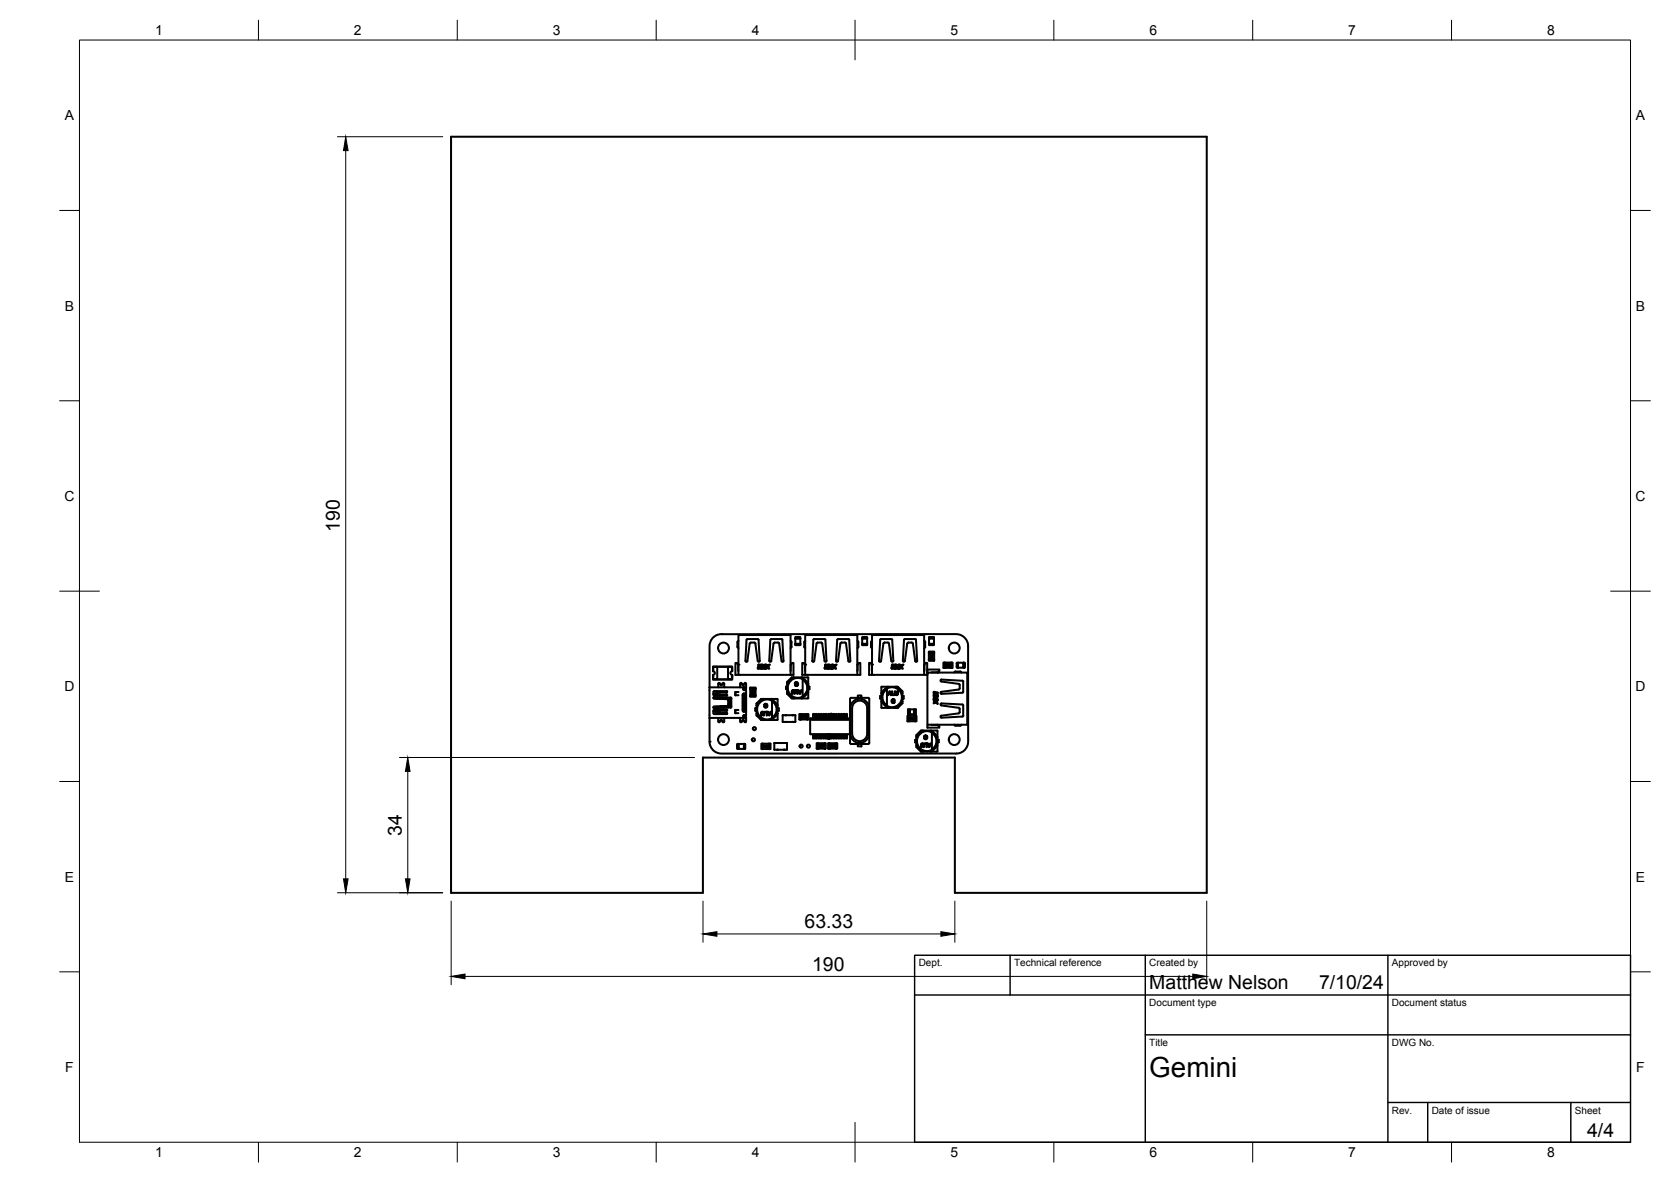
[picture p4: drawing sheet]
<svg xmlns="http://www.w3.org/2000/svg" width="420mm" height="297mm" viewBox="0 0 420 297" stroke-linecap="round" stroke-linejoin="round" font-family="sans-serif">
<!-- layer: Visible -->
<g fill="none" stroke="#000" stroke-width=".51">
<path d="M113.4 34.4h190v190h-63.3v-34h-63.4v34h-63.3zM178.4 172.7v7.7M178.4 172.7h9.2M178.4 172.7v-10.3a2.96 2.96 0 0 1 3-3l59-.1a3 3 0 0 1 3 3.1v24a3 3 0 0 1-3 3h-59a3 3 0 0 1-3-3v-6M179.3 168.4v-.9h4.8v1.2a.48 .48 0 0 0-.5 .4 .48 .48 0 0 0 .5 .5v.3M179.3 168.4v.3a.46 .46 0 0 1 .4 .4 .46 .46 0 0 1-.4 .5v.3M179.3 169.9v.9h4.8v-.9M179.3 168.4h.1M179.3 169.9h.1M179.3 167.5h4.8v1l-.1-.9h-1v3.1h1l.1-.9v.9h-4.8v-.9v.9h1v-3.1h-1v.9zM179.4 175.4l.1 .2 2.8 .1M179.4 175.4l.2-.2 4.2 .2 .1 2.2"/>
<path d="M179.4 178.9h.8M179.4 174.4h.8M179.4 178.8h.8M179.4 174.3h.8M179.8 178.3l3 .1M180 175.6h3.7M180.1 178.9v.6M180.1 173.7v.6M180.3 178.6h2.4M180.3 174h2.4M180.4 174l-.2 .4M180.4 178.6l-.2 .2"/>
<path d="M180.5 174l-.1 .4 .1 .1M180.5 178.6l-.1 .4 .1 .2M180.6 171.8l.2-.2 .2 .2M180.6 171.8v.9M181 171.8l.3 .4 .4-.3M181 177.5h2.6M181 175.6h2.6M181.5 175.6h.1M181.5 177.5h.1M181.6 171.8v.1M181.7 171.8l.2-.2 .2 .2M182.1 171.8v.9"/>
<path d="M182.2 175.7h.3M182.2 177.5h.3M182.3 177.5l-2.8 .1-.1 .2M182.3 175.7h.9l.1 .3M182.3 175.7h.7l.1 .3M182.7 178.6l.1-.3h-3.2l-.2 .2 .1 .9h3.3l-.1-.2h-2.4l-.1-.4M182.8 174.8h-3M182.8 173.8l-.1 .2M182.8 173.8l-3.2-.1-.2 .2v.7l.2 .2h3.1v-.3h-2.4l-.1-.2M183.1 176v1.3l-.8 .2 1-.2v-1.3M183.3 176.7h.3M183.3 176.4h.4"/>
<path d="M183.3 176.4h.3M183.3 175.9h.3M183.7 175.9h.1M183.7 175.9h-.4M183.7 177.5l-3.7 .1M183.7 176.7h-.4M183.7 177.2h-.4h.2M183.8 175.3v2.5M183.9 177.6l-.2 .2-4.1 .2-.2-.2M184.1 169.9h.1M184.9 173.9v.8M185.7 168.6l-.1-1.5-.3-.5h-.4v3h.8"/>
<path d="M185.7 178.4h-.8v.8h.8M185.7 167.1h-.1M185.7 161l-.3 .3v1.3l.3 .3M185.7 173.9h-.8v.8h.8M186.1 171.8l.2-.2 .2 .2M186.1 171.8v.9M186.5 171.8a.31 .31 0 0 0 .3 .4 .31 .31 0 0 0 .3-.4M186.7 175.6h.5M186.7 175.9h.5M186.7 176.7h.5M186.7 176.4h.5M186.7 177.2h.5"/>
<path d="M186.7 177.6h.5M186.7 178.3h.5M186.7 174.8h.5M186.7 178h.5M186.7 175.1h.5M186.8 178.8h.3M186.9 178.8h.2M187.1 174.3l-.4 .2 .1 4.1 .2 .2M187.1 179.7v.3h-.2h.2M187.1 179.7l-.2 .2v.4l.2 .1M187.1 172.7l-.2 .1v.5l.2 .1M187.1 173.1l-.2 .1h.2v.2"/>
<path d="M187.1 173.4h.5v6.3h-.5M187.1 174.3h.4l.1 .2h-.4v-.2M187.1 174.3l-.3 .1M187.1 173.1v.1M187.1 180h.1M187.2 171.8l.2-.2 .2 .2M187.2 174.5v4.1h.4v-4.1M187.2 178.6v.2M187.4 172.7h.2v.4h-.5M187.6 172.7v.4M187.6 178.6l-.1 .2h-.4M187.6 171.8v.9"/>
<path d="M187.9 160.6l2.8 .1 .3 5.4-.2 .2-.3-.2M187.9 160.6l-.2 .2-.2 5.3 .2 .2 .2-.2M188.6 172.8h1.4v.2l-.2 .2h-1zM188.6 173.2h1.4v1.5h-1.4zM188.6 173v.2M188.6 174.7v.2M188.8 174.7h1l.2 .4h-1.4zM189.1 173.7h.3l.1 .1-.3 .1zM189.1 174.3l.1 .2 .1-.2 .2 .1v.1l-.1-.1-.3 .1zM189.9 178l.1 .6M189.9 161.7l.6 4.4M189.9 161.7l-.3-.2-1 .1-.7 4.5"/>
<path d="M189.9 178.6h.3M190 173v.2M190 174.7v.2M190.2 178h-.3M190.2 179.7l.1 .1M190.2 179.3h.1a3.5 3.5 0 0 0 1.6 1.6h-.1M190.2 179.8l1.2 1.1M190.3 176.8l-.1 3M190.7 167h1.2l.2 .5 .2-.5h.2l-.2 1h.2l.4-.4-.4-.6h.2l.3 .4 .4-.4h.2l-.5 .6 .3 .4h-.2l-.2-.3-.3 .3h-.6l.1-.3-.7 .3 .5-.4-.3-.5-.4 .9h-.1l.1-.8h-.5l.3 .4h-.3l-.1 .3h.3v.1h-.4l.1-.9M190.7 167h.1M191.4 175.6l4.1 .1v5.2h-4.1M191.4 175.6l-1.2 1.2"/>
<path d="M191.5 178.9l.6 .1v.8l-.1-.7-.3-.1-.2 .1-.1 .7zM191.8 175.6l.1 .1a3.5 3.5 0 0 0-1.6 1.6l-.1-.1M192.2 177l.2-.1 .4 .1 .2 .5-.2 .3h-.4l-.3-.2 .6 .1v-.7h-.3l-.3 .2zM192.3 178.9h.5v.9l-.1-.8zM193 178.9l.2 .3h.4l.3-.3-.4 .9zM193.3 179.2h.3l-.2 .5zM193.7 160.8l-.3 5.3 .3 .2 .2-.2M193.7 160.8l.2-.2h2.8l.3 5.5-.2 .2-.3-.2M193.9 166.1l.6-4.4 .2-.2h.9l.3 .2 .6 4.4M193.9 175.6v.1a3.5 3.5 0 0 1 1.6 1.6v-.1M194.1 176.2a2.4 2.4 0 0 1 0 4.1zM195.5 178.6h.3"/>
<path d="M195.5 178h.3M195.5 179.3a3.5 3.5 0 0 1-1.6 1.6M195.8 178h.1M195.8 178v.6M195.8 178.6h.1M197.5 179.7h.1M197.6 172.6v.6M197.6 173.2h.1M197.7 172.5h.2M197.7 173.2h.2M197.7 172.5l-.1 .1M197.9 173.9l.9 1.1 .8 .4"/>
<path d="M198 174.4l1 1.1M198 171.3v3.1M198.8 161l.2 .3v1.4l-.2 .2M198.8 167.1h.1M198.8 168.6v-1.5l.3-.5h.4v3h-13.8v-10h13.1v10M199 170.3l-1 1M199 170.3l4.2-.1v5.2M199.2 173.5h.5l.1 .9-.3-.9-.3 .2-.1 .7zM199.3 179.7h-.1M199.5 170.2l.1 .1a3.5 3.5 0 0 0-1.6 1.6l-.1-.1M199.6 175.4l-.1 .1M199.9 171.6l.3-.2 .4 .1 .1 .5-.2 .3h-.6l-.1-.2 .6 .2 .2-.4-.2-.4-.6 .2z"/>
<path d="M200 173.4h.6v1l-.2-.8zM200 162.1h.2M200 161.9v.2h.2M200 160.4h1.2M200 160.4v1.4h1.2M200 179.8v1.6M200 161.9h.3M200 179.8l-3.2-.1v1.7M200.2 160.1h-.2v.3M200.2 160.1h.8M200.2 162.1h.8M200.2 160.1l.2 .3"/>
<path d="M200.4 161.8l-.1 .1M200.7 173.4l.2 .3h.4l.3-.3-.4 1h-.1zM200.9 161.8l.3 .1-.2 .2M201 173.8h.3l-.2 .5zM201 179.5l.4 .1v1.1l-.2 .1h-.2zM201 160.1l-.1 .3M201 160.1h.2v.3M201.2 179.5h.2M201.2 162.1h-.2M201.2 161.8l-1.2 .1M201.2 160.4v1.4M201.2 161.8v.1"/>
<path d="M201.4 179.5h1.5v1.3h-1.5zM201.6 175.4v.1M201.6 170.2l1.1 .9 .4 .7M201.8 170.8a2.4 2.4 0 0 1 0 4.1zM202.5 168.6l-.1-1.5-.3-.5h-.4v3h.8M202.5 167.1h-.1M202.5 161l-.3 .3v1.3l.3 .3M202.5 179.9h.2l-.1 .4-.1-.1 .2 .1zM202.9 179.6l.4-.1v1.3l-.4-.1zM202.9 179.5h.2M203.1 173.9l-.7 1.1-.8 .4M203.1 173.9h.1"/>
<path d="M203.2 172.5l.3 .1v.6h-.3M203.2 171.8h-.1M203.2 175.4l-4.2 .1M204.7 160.6l2.8 .1 .3 5.4-.2 .2-.3-.2M204.7 160.6l-.2 .2-.2 5.5h.2l.2-.2 .6-4.4 .3-.2h1l.2 .2 .5 4.4M207.5 167h1.2l.2 .5 .2-.5h.2l-.2 1h.2l.4-.4-.4-.6h.2l.3 .4 .3-.4h.3l-.5 .6 .3 .4h-.2l-.2-.3-.3 .3h-.6v-.3l-.3 .3h-.3l.5-.4-.3-.5-.3 .9h-.2l.1-.8h-.5l.1 .3h.2l-.4 .4h.3v.1h-.4l.1-.9M212.4 161.5h-.8l-.3 .2-.6 4.4M212.4 161.5l.3 .2 .6 4.4 .1 .2h.3l-.2-5.5-.2-.2h-2.6l-.2 .2-.3 5.3 .2 .2 .3-.2M213.8 175.4h4.7l.1 11.3-.3 .3h-4.3l-.3-.3zM214.2 178v6.4M214.3 178a1.88 1.88 0 0 1 1.9-1.9 1.88 1.88 0 0 1 1.8 1.9l.1 6.4a1.89 1.89 0 0 1-1.9 1.9 1.89 1.89 0 0 1-1.9-1.9M214.7 176.1a2.34 2.34 0 0 1 2.5-.3 2.34 2.34 0 0 1 1.3 2.2v6.4a2.36 2.36 0 0 1-2.3 2.3 2.36 2.36 0 0 1-2.4-2.3v-6.4a2.36 2.36 0 0 1 .9-1.9z"/>
<path d="M215.6 168.6v-1.5l.3-.5h.4v3h-13.8v-10h13.1v10M215.6 161l.2 .3M215.6 167.1h.1M215.7 175.4v-.6h.9v.6M215.8 161.4v1.2M215.8 162.6l-.2 .3M216.8 162.1h.7M216.8 161.9v.2h.2M216.8 160.4h1.2M216.8 160.4v1.4h1.2M217 160.1l.2 .3M217 162.1h.1"/>
<path d="M217.2 161.8l-.4 .1M217.5 160.1h.3M217.5 162.1h.3M217.5 160.1h-.7v.3M217.7 161.8l.3 .1-.2 .2M217.8 160.1l-.1 .3M217.8 160.1h.2v.3M218 162.1h-.2M218 161.8l-1.2 .1M218 160.4v1.4M218 161.8v.1M219.3 168.6l-.1-1.5-.3-.5h-.4v3h.8"/>
<path d="M219.3 167.1h-.1M219.3 161l-.3 .3v1.3l.3 .3M221.3 174.9v.6M221.3 175.5l.3 .1M221.6 176.3l.1-.1a3.4 3.4 0 0 0 1.6 1.6l-.1 .1M221.6 174.9h-.3M222.6 173.5l.4-.3v4.1a2.4 2.4 0 0 1-.4-3.8zM223.2 172.6h.1a3.3 3.3 0 0 0-1.6 1.6h-.1M223.6 173.7h.2l.4 1-.3-.3h-.4l-.2 .3zM223.7 173.8l.2 .5h-.4zM224.1 166.1l.3 .2 .2-.2-.3-5.4-2.9-.1-.3 5.7h.2l.2-.2 .6-4.4 .3-.2h1l.1 .2 .6 4.4M224.3 173.7l.1 .8 .5 .2h-.6z"/>
<path d="M224.3 175.8l.3-.1 .4 .2-.1 .1-.4-.2-.2 .2 .2 .6 .5-.2-.2 .3-.6-.2zM224.3 167h1.1l.3 .5 .2-.5h.2l-.2 1h.2l.4-.4-.4-.6h.3l.2 .4 .3-.4h.3l-.5 .6 .3 .4h-.2l-.2-.3-.3 .3h-.6v-.3l-.6 .3 .5-.4-.3-.5-.3 .9h-.2l.1-.8h-.4v.3h.2l-.4 .4h.3v.1h-.4l.1-.9M225 173.7l.3 .9 .3-.1 .2-.8-.2 .9h-.5zM225.3 172.6a3.3 3.3 0 0 1 1.6 1.6M226.9 173.8l-1.1-1.2h-4.2v5.2h4.2l1.1-1v-3M226.9 174.9h.3M226.9 175.6h.3M226.9 176.3v-.1a3.4 3.4 0 0 1-1.6 1.6v.1M227 166.1l.3 .2 .2-.2M227.2 174.9v.6M227.2 175.5v.1M228.2 179.9l.4 .2v1l-.3 .2h-.1z"/>
<path d="M228.3 179.9h.3M228.6 179.9h1.5v1.4h-1.5zM228.8 178.3v1.2h-.5v-1.2h2v1.2h-1.5M229.5 161.7l.6 4.4 .1 .2h.4l-.3-5.5-.2-.2-2.7 .1-.4 5.4M229.5 161.7l-.3-.2-1 .1-.7 4.5M229.8 178.3v1.2M230.1 179.9h.2M232.4 168.6v-1.5l.3-.5h.4v3h-13.8v-10h13.1v10M232.4 167.1h.1M232.4 161l.2 .3v1.4l-.2 .2M233.2 169v-.7h3v.4l-.5 .3h-1.5M233.6 163.8h1.3v.2l-.2 .2h-1z"/>
<path d="M233.6 164.2h1.3v1.5h-1.3zM233.6 164v.2M233.6 165.7v.1M233.6 161.8v.3h.2M233.6 161.8h1.2M233.6 160.4h1.2v1.4M233.6 160.4v1.4M233.6 160.4h.1M233.7 165.7h1l.2 .4h-1.3zM233.8 160.1l-.2 .1M233.8 162.1h.8M233.8 160.1h.8"/>
<path d="M233.8 160.1l-.2 .1v.2h.4M234 161.8l-.2 .3M234 165l.4-.1v.2l-.3 .1zM234 164.3l.2 .2 .1-.2 .1 .2-.1 .1v-.3l-.3 .2zM234.5 161.8l.1 .3M234.6 160.1l.2 .1M234.6 160.1l.2 .1v.2M234.8 174l.1-.1 .3 .2h.6v1.1l-.5 .3 .5 .1v.2l-1-.2v.3l.4 .3 .6-.3v.2l-.4 .3 .4 .3v.2l-.6-.4-.4 .3 .3-.5-.3-.2v-.7l.3 .1-.3-.7 .4 .5 .5-.3-.9-.3v-.2l.8 .2v-.5h-.2M234.8 174v.3l.1 .1v-.3h.2M234.8 161.8v.3h-.2M234.8 160.4h-.3M234.8 160.4h-1.2"/>
<path d="M234.8 161.8h.1M234.9 164v.2M234.9 165.7v.1M235.1 174.1l.1 .3 .2 .1v-.4M235.7 168.9v.1M237.2 166.5l.4 .2v1l-.2 .1h-.2zM237.4 166.5h.2M237.4 167.8h.2M237.6 166.5h1.5v1.3h-1.5zM238.1 167l.2 .1v.3h-.2zM238.8 167h.2l-.1 .4-.2-.1h.2zM239.1 166.7l.4-.2v1.3l-.4-.1z"/>
<path d="M239.1 166.5h.2M239.1 167.8h.2M240.2 168.8h1.2M240.2 168.7l-.3 .3M240.6 166.8v1h.3M240.6 166.8l.3 .1M240.9 166.5h-.3v.3M240.9 167.8h.1M240.9 167.4l-.3 .1M240.9 166.5v1.3M240.9 166.5h1.4M241 177.9l-4.3-.6-.2-.3 .2-.2 5.4 .3 .1 2.8"/>
<path d="M241.1 177.9l.2 .1-.1 1.2-4.5 .7-.2 .1 .1 .3 5.4-.2 .2-.2M241.4 168.7l.3 .3M242 171.1l-5.4-.3 .1 .5 4.5 .6 .1 1.1-.3 .3-4.3 .6-.1 .4 5.4-.2 .2-.2v-2.6M242 171.1l.2 .2M242.3 166.5v1.3M242.3 166.5v1.3h-1.4M242.3 167.4v.4M242.3 166.5h.1M242.3 166.8v.1M242.5 166.5l.1 .3M242.5 167.6v.2h-.2M242.5 167.5h.1"/>
<path d="M242.6 166.8l-.1 1M242.6 166.8l-.1-.3h-.2v.4M178.4 180.4h9.2M180.6 180.4v.9l.4 .1a.36 .36 0 0 1 .2-.5 .36 .36 0 0 1 .5 .3M181.6 181.2v.1M182.1 180.4l-.1 1-.3-.1M185.4 188v.2h.3M185.4 187.2v.4M185.4 187.7v.3M185.4 187.2l.3 .1M185.7 187h-.3v.2M185.7 188.2h.1"/>
<path d="M185.7 187.8l-.3 .1M185.7 187v1.2M185.7 187h1.3M186.1 180.4v.9l.4 .1a.4 .4 0 0 1 .3-.5 .4 .4 0 0 1 .4 .5l.4-.1v-1.3v.4M187 187l.1 1.2M187 187v1.2h-1.3M187.1 187.8v.4M187.1 187h.1M187.1 180h.5M187.3 187l.1 .2M187.3 187.2v-.2h-.2v.3M187.4 188l-.1 .2"/>
<path d="M187.4 187.2v.4M187.4 187.7v.3M187.4 187.9l-.1 .3h-.2M187.4 187.2h-.1M187.4 180.4h.2M191.4 186.9l.4 .1v1.1l-.2 .1h-.2zM191.6 186.9h.2M191.6 188.2h.2M191.8 186.9h1.5v1.3h-1.5zM192 187.4h.2l-.2 .1 .2 .3h-.2l.2-.2zM192.6 187.4h.3l-.1 .4zM193.3 187l.4-.1v1.3l-.4-.1z"/>
<path d="M193.3 186.9h.2M193.3 188.2h.2M194.7 188.4h3.2M194.7 188.4v-1.7h3.1l.1 1.7M195.4 186.7h.1M195.4 188.4h.1M196.8 181.4h3.1M197.1 188.4h.1M197.2 186.7h-.1M197.6 181.4h-.1M199.2 181.4h.1M200 181.4h.1"/>
<path d="M201.2 180.8h.2M202.9 180.8h.2M203.7 180.5h10v4h-10zM203.7 180.9h10M204.4 184.5v1.1h.3v-1.1M204.4 180.5v-1.1h.3v1.1M205.1 184.5v1.1h.3v-1.1M205.1 180.5v-1.1h.3v1.1M205.3 186.8l.4 .1v1.1l-.2 .1h-.2zM205.5 188.1h.2M205.5 186.8h.2M205.7 184.5v1.1h.3v-1.1"/>
<path d="M205.7 180.5v-1.1h.3v1.1M205.7 186.8h1.5v1.3h-1.5zM206.2 187.3l.3 .1-.1 .3-.2-.1zM206.3 184.5v1.1h.3v-1.1M206.3 180.5v-1.1h.3v1.1M206.9 187.3h.2h-.2l.2 .2-.1 .2-.2-.1h.3l-.2-.1zM207 184.5v1.1h.3v-1.1M207 180.5v-1.1h.3v1.1M207.2 186.9l.4-.1v1.3l-.4-.1zM207.2 188.1h.2M207.2 186.8h.2M207.6 184.5v1.1h.3v-1.1"/>
<path d="M207.6 180.5v-1.1h.3v1.1M208.2 186.8l.4 .1v1.1l-.2 .1h-.2zM208.2 184.5v1.1h.3v-1.1M208.2 180.5v-1.1h.3v1.1M208.4 188.1h.2M208.4 186.8h.2M208.6 186.8h1.5v1.3h-1.5zM208.9 184.5v1.1h.3v-1.1M208.9 180.5v-1.1h.3v1.1M209.1 187.3l.2 .1v.3zM209.5 184.5v1.1h.3v-1.1M209.5 180.5v-1.1h.3v1.1"/>
<path d="M209.8 187.3h.2h-.2l.2 .2-.2 .2-.1-.1h.2l-.2-.1zM210.1 186.9l.4-.1v1.3l-.4-.1zM210.1 188.1h.2M210.1 186.8h.2M210.1 184.5v1.1h.3v-1.1M210.1 180.5v-1.1h.3v1.1M210.8 184.5v1.1h.3v-1.1M210.8 180.5v-1.1h.3v1.1M211.4 184.5v1.1h.3v-1.1M211.4 180.5v-1.1h.3v1.1M212 184.5v1.1h.3v-1.1M212 180.5v-1.1h.3v1.1"/>
<path d="M212.7 184.5v1.1h.3v-1.1M212.7 180.5v-1.1h.3v1.1M215.7 187v.6h.9v-.6M228.3 181.3h.3M229.1 180.4h.2l-.1 .4-.2-.1zM229.7 180.4h.2h-.2l.2 .2-.1 .2-.2-.1h.3l-.2-.1zM230.1 180.1l.3-.2v1.4l-.3-.2zM230.1 181.3h.2M230.1 186.5l.1 .1M230.1 185.9v.6M230.1 185.9h.3M230.1 186.6h.3"/>
<path d="M230.2 185.9h-.1M230.4 187.3l.1-.1a3.4 3.4 0 0 0 1.6 1.6l-.1 .1M231.6 187l.2-.2 .4 .1 .1 .9-.3-.9-.3 .1-.1 .8zM232 183.6h.1a3.5 3.5 0 0 0-1.6 1.7l-.1-.1M232.4 184.9l.4-.1 .3 .2-.1 .7h-.6l-.1-.2 .6 .1 .1-.4-.1-.3-.6 .2zM232.5 186.8h.6v1l-.2-.9zM233.2 186.8l.2 .3h.4l.3-.3-.4 1h-.1zM233.2 182.1h10v-13.1h-10v13.9h3v-.4l-.5-.3-1.5-.1M233.5 187.2h.3l-.2 .4zM234.1 183.6a3.5 3.5 0 0 1 1.6 1.7v-.1M234.3 184.2a2.4 2.4 0 0 1 0 4.1zM235.6 183.6h-4.1l-1.1 1.1v3l1.1 1.2h4.1"/>
<path d="M235.6 183.6v5.3M235.7 185.9h.3M235.7 182.1v.1M235.7 187.3v-.1a3.4 3.4 0 0 1-1.6 1.6v.1M236 185.9v.6l-.3 .1M239.9 182.1l.3 .3M241.7 182.1l-.3 .3h-1.2"/>
<circle cx="181.9" cy="162.9" r="1.37"/>
<circle cx="189.2" cy="173.8" r=".09"/>
<circle cx="189.3" cy="173.5" r=".15"/>
<circle cx="189.3" cy="174.1" r=".18"/>
<circle cx="189.3" cy="174.1" r=".14"/>
<circle cx="189.3" cy="173.5" r=".18"/>
<circle cx="189.4" cy="173.8" r=".07"/>
<circle cx="192.9" cy="178.3" r="2.51"/>
<circle cx="200.6" cy="172.9" r="2.51"/>
<circle cx="224.3" cy="175.2" r="2.51"/>
<circle cx="234.1" cy="165" r=".07"/>
<circle cx="234.2" cy="165.3" r=".15"/>
<circle cx="234.2" cy="164.7" r=".15"/>
<circle cx="234.2" cy="164.7" r=".19"/>
<circle cx="234.2" cy="165.4" r=".19"/>
<circle cx="234.3" cy="165" r=".1"/>
<circle cx="237.9" cy="167.2" r=".19"/>
<circle cx="237.9" cy="167.2" r=".15"/>
<circle cx="238.2" cy="167.1" r=".08"/>
<circle cx="238.2" cy="167.3" r=".09"/>
<circle cx="238.5" cy="167.2" r=".19"/>
<circle cx="238.5" cy="167.2" r=".15"/>
<circle cx="239.9" cy="162.9" r="1.37"/>
<circle cx="181.9" cy="185.9" r="1.37"/>
<circle cx="189.4" cy="185.9" r=".39"/>
<circle cx="189.7" cy="183.1" r=".39"/>
<circle cx="192.4" cy="187.6" r=".15"/>
<circle cx="192.4" cy="187.6" r=".19"/>
<circle cx="192.7" cy="187.7" r=".06"/>
<circle cx="192.7" cy="187.5" r=".09"/>
<circle cx="193" cy="187.6" r=".15"/>
<circle cx="193.1" cy="187.6" r=".19"/>
<circle cx="201.4" cy="187.5" r=".39"/>
<circle cx="201.7" cy="180.1" r=".15"/>
<circle cx="201.7" cy="180.1" r=".18"/>
<circle cx="202" cy="180.2" r=".09"/>
<circle cx="202" cy="180.1" r=".17"/>
<circle cx="202" cy="180" r=".08"/>
<circle cx="202.3" cy="180.1" r=".18"/>
<circle cx="202.3" cy="180.1" r=".14"/>
<circle cx="203.3" cy="187.5" r=".39"/>
<circle cx="206" cy="187.5" r=".19"/>
<circle cx="206" cy="187.5" r=".15"/>
<circle cx="206.3" cy="187.6" r=".09"/>
<circle cx="206.3" cy="187.4" r=".07"/>
<circle cx="206.6" cy="187.5" r=".15"/>
<circle cx="206.7" cy="187.5" r=".19"/>
<circle cx="208.9" cy="187.5" r=".19"/>
<circle cx="208.9" cy="187.5" r=".15"/>
<circle cx="209.2" cy="187.6" r=".1"/>
<circle cx="209.2" cy="187.4" r=".07"/>
<circle cx="209.5" cy="187.5" r=".15"/>
<circle cx="209.5" cy="187.4" r=".18"/>
<circle cx="228.8" cy="180.6" r=".19"/>
<circle cx="228.9" cy="180.6" r=".15"/>
<circle cx="229.2" cy="180.7" r=".09"/>
<circle cx="229.2" cy="180.5" r=".07"/>
<circle cx="229.5" cy="180.6" r=".19"/>
<circle cx="229.5" cy="180.6" r=".15"/>
<circle cx="233.1" cy="186.2" r="2.51"/>
<circle cx="239.9" cy="185.9" r="1.37"/>
</g>
<g fill="#000">
<circle cx="185.7" cy="167" r=".25"/>
<circle cx="197.5" cy="179.7" r=".25"/>
<circle cx="199.3" cy="179.7" r=".25"/>
<circle cx="200" cy="160.4" r=".25"/>
<circle cx="202.5" cy="167" r=".25"/>
<circle cx="216.8" cy="160.4" r=".25"/>
<circle cx="219.3" cy="167" r=".25"/>
<circle cx="235.8" cy="169" r=".25"/>
<circle cx="178.4" cy="186.4" r=".25"/>
<circle cx="195.4" cy="188.4" r=".25"/>
<circle cx="195.4" cy="186.7" r=".25"/>
<circle cx="197.1" cy="188.4" r=".25"/>
<circle cx="197.1" cy="186.7" r=".25"/>
<circle cx="197.5" cy="181.4" r=".25"/>
<circle cx="199.3" cy="181.4" r=".25"/>
</g>
<!-- layer: BORDER -->
<g fill="none" stroke="#000" stroke-width=".25">
<path d="M20 10.1h390v276.9h-390zM65 5.1v5M115 5.1v5M165 5.1v5M215 5.1v10M265 5.1v5M315 5.1v5M365 5.1v5M15 52.9h5M410 52.9h5M15 100.7h5M410 100.7h5"/>
<path d="M15 148.6h10M405 148.6h10M15 196.4h5M410 196.4h5M15 244.2h5M410 244.2h5M65 287v5M115 287v5M165 287v5M215 282.1v9.9M265 287v5M315 287v5"/>
<path d="M365 287v5"/>
</g>
<!-- layer: TITLEBLOCK -->
<path d="M230 240.1h180v46.9h-180zM230 250h180M254 240.1v9.9M288 240.1v46.9M349 240.1v46.9M288 260.1h122M349 277.1h61M359 277.1v9.9M395 277.1v9.9" fill="none" stroke="#000" stroke-width=".36"/>
<!-- layer: FD_Dimensions -->
<path d="M84.8 34.4h26.5M86.9 37.9v183M100.4 190.4h74.2M102.5 193.9v27M84.8 224.4h26.5M113.4 226.4v21.1M176.8 226.4v10.4M180.3 234.7h56.3M240.1 226.4v10.4M303.4 226.4v21.1M116.9 245.4h183" fill="none" stroke="#000" stroke-width=".25"/>
<path d="M86.9 34.4l.6 3.5h-1.1zM102.5 190.4l.6 3.5h-1.2zM86.4 220.9h1.1l-.6 3.5zM101.9 220.9h1.2l-.6 3.5zM176.8 234.7l3.5-.6v1.2zM236.6 234.1l3.5 .6-3.5 .6zM113.4 245.4l3.5-.6v1.2zM299.9 244.8l3.5 .6-3.5 .6z" fill="#000" stroke="#000" stroke-width=".25"/>
<text font-size="7" x="289" y="270.6">Gemini</text>
<g font-size="4.9">
<text x="85.5" y="133.6" transform="rotate(-90 85.5 133.6)">190</text>
<text x="101.1" y="210.1" transform="rotate(-90 101.1 210.1)">34</text>
<text x="202.3" y="233.2">63.33</text>
<text x="204.2" y="243.9">190</text>
<text x="289" y="248.5">Matthew Nelson</text>
<text x="331.7" y="248.5">7/10/24</text>
<text x="399.1" y="285.7">4/4</text>
</g>
<g font-size="3.5">
<text x="39" y="8.8">1</text>
<text x="89" y="8.8">2</text>
<text x="139" y="8.8">3</text>
<text x="189" y="8.8">4</text>
<text x="239" y="8.8">5</text>
<text x="289" y="8.8">6</text>
<text x="339" y="8.8">7</text>
<text x="389" y="8.8">8</text>
<text x="16.3" y="30.2">A</text>
<text x="411.3" y="30.2">A</text>
<text x="16.3" y="78">B</text>
<text x="411.3" y="78">B</text>
<text x="16.2" y="125.9">C</text>
<text x="411.2" y="125.9">C</text>
<text x="16.2" y="173.7">D</text>
<text x="411.2" y="173.7">D</text>
<text x="16.3" y="221.6">E</text>
<text x="411.3" y="221.6">E</text>
<text x="16.4" y="269.4">F</text>
<text x="411.4" y="269.4">F</text>
<text x="39" y="290.8">1</text>
<text x="89" y="290.8">2</text>
<text x="139" y="290.8">3</text>
<text x="189" y="290.8">4</text>
<text x="239" y="290.8">5</text>
<text x="289" y="290.8">6</text>
<text x="339" y="290.8">7</text>
<text x="389" y="290.8">8</text>
</g>
<g font-size="2.5">
<text x="231" y="242.9">Dept.</text>
<text x="255" y="242.9">Technical reference</text>
<text x="289" y="242.9">Created by</text>
<text x="350" y="242.9">Approved by</text>
<text x="289" y="252.8">Document type</text>
<text x="350" y="252.8">Document status</text>
<text x="289" y="262.9">Title</text>
<text x="350" y="262.9">DWG No.</text>
<text x="350" y="279.9">Rev.</text>
<text x="360" y="279.9">Date of issue</text>
<text x="396" y="279.9">Sheet</text>
</g>
</svg>
